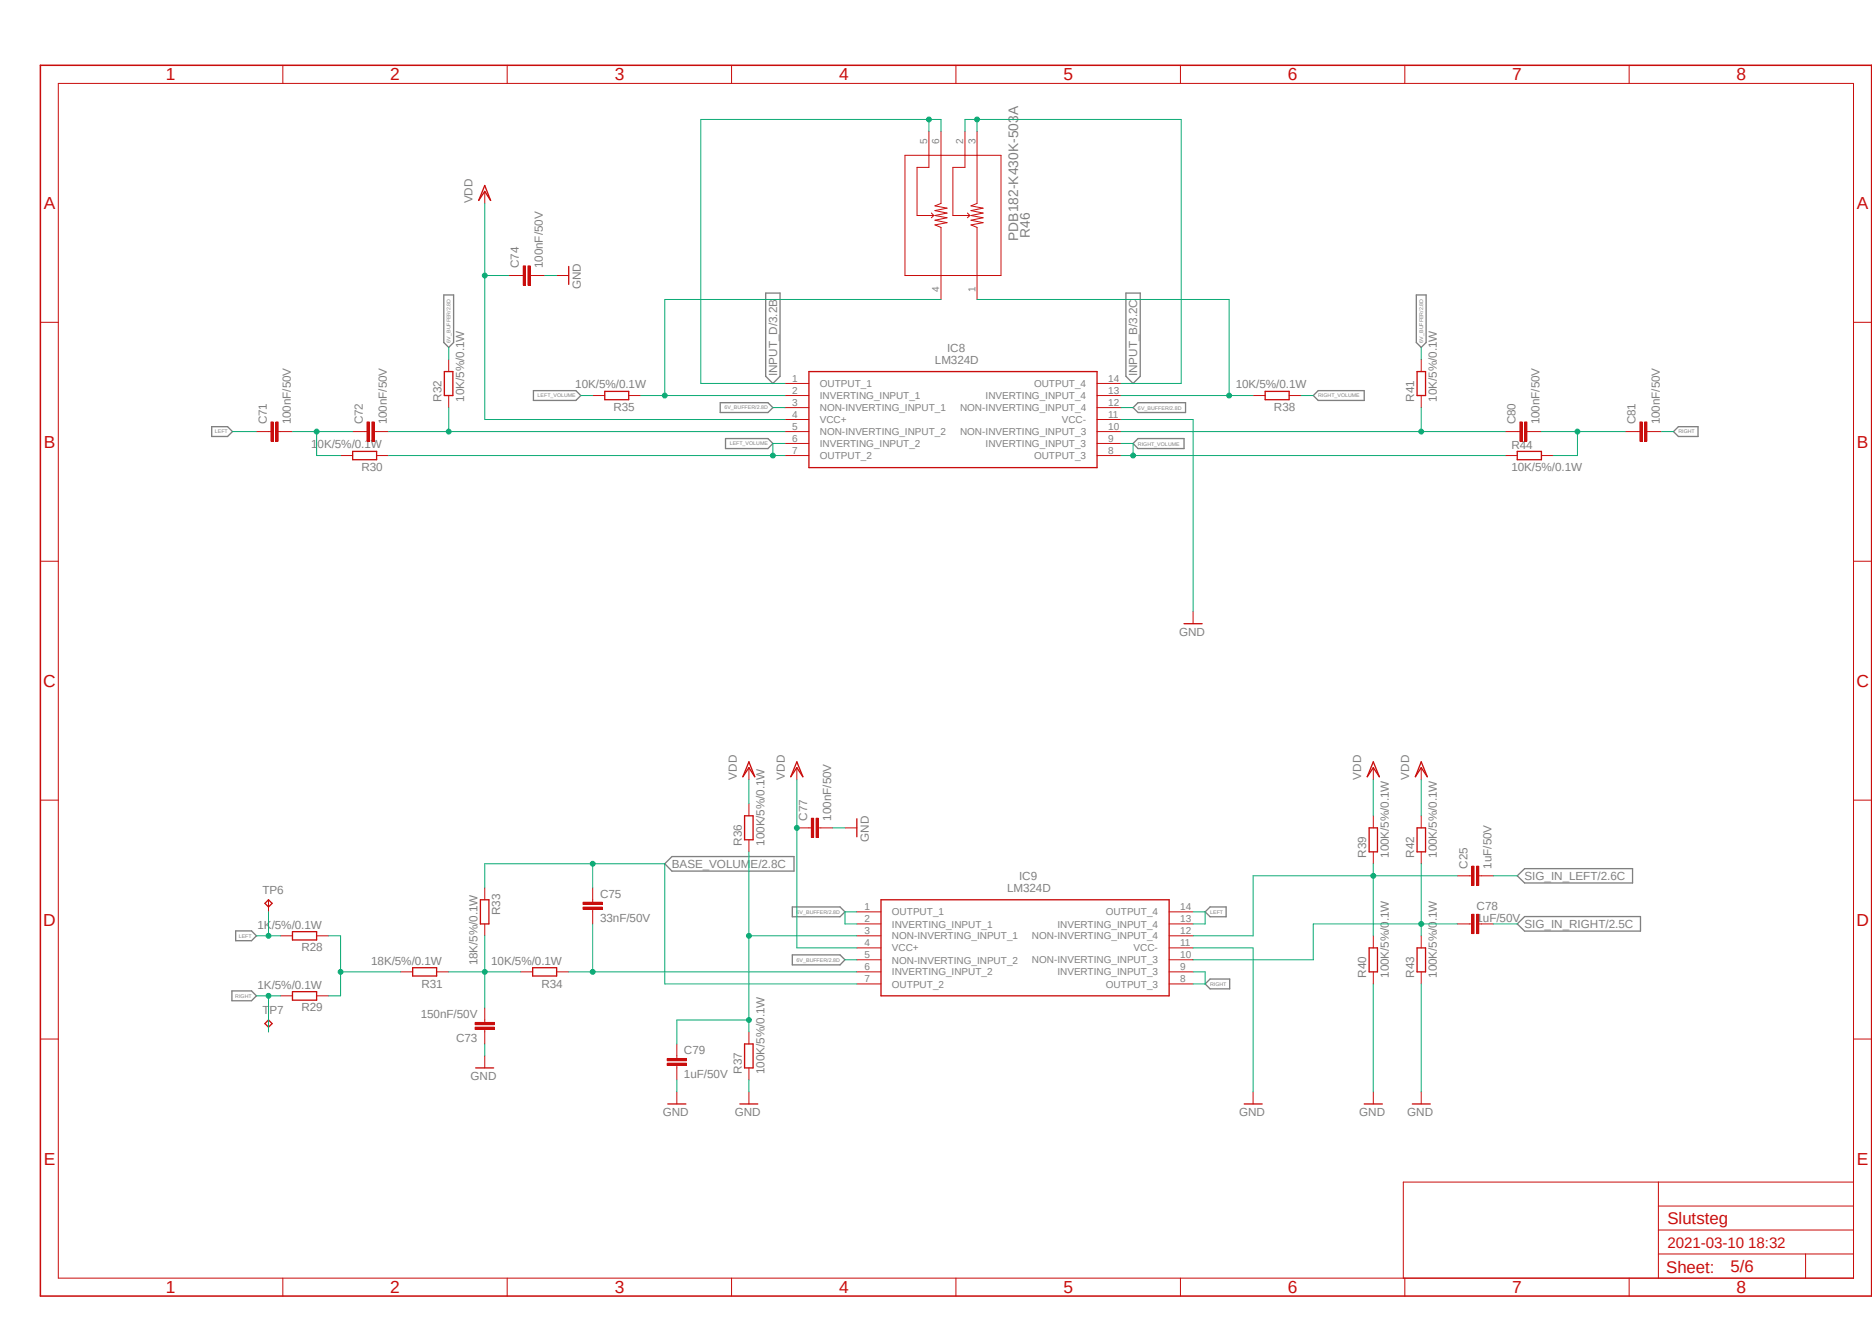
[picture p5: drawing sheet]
<svg xmlns="http://www.w3.org/2000/svg" width="420mm" height="297mm" viewBox="0 0 420 297" stroke-linecap="round" stroke-linejoin="round" font-family="sans-serif">
<path d="M8.5 14.3l411.5 276.9M420 14.5l-411.5 276.8" fill="none" stroke="#fff" stroke-width=".22"/>
<g fill="none" stroke="#808080" stroke-width=".3">
<path d="M99.6 66.2h2.2v10.6l-1.1 1.1-1.1-1.1zM171.8 65.7h3.2v18.7l-1.6 1.6-1.6-1.6zM252.6 65.7h3.2v18.7l-1.6 1.6-1.6-1.6zM317.8 66.2h2.2v10.6l-1.1 1.1-1.1-1.1zM47.5 95.7h3.6l1.1 1.1-1.1 1.1h-3.6zM119.7 87.6h9.5l1.1 1.1-1.1 1.1h-9.5zM161.6 90.3h10.7l1.1 1.1-1.1 1.1h-10.7zM162.8 98.4h9.5l1.1 1.1-1.1 1.1h-9.5zM254.2 91.4l1.1-1.1h10.7v2.2h-10.7zM254.2 99.5l1.1-1.1h10.3v2.2h-10.3zM294.6 88.7l1.1-1.1h10.4v2.2h-10.4zM376.6 95.7h4.4v2.2h-4.4l-1.1-1.1z"/>
<path d="M149.1 193.8l1.6-1.6h27.4v3.2h-27.4zM340.4 196.5l1.7-1.6h24.2v3.2h-24.2zM52.9 208.8h3.5l1.1 1.1-1.1 1.1h-3.5zM177.8 203.5h10.7l1.1 1.1-1.1 1.1h-10.7zM177.8 214.2h10.7l1.1 1.1-1.1 1.2h-10.7zM270.4 204.6l1.1-1.1h3.6v2.2h-3.6zM340.4 207.3l1.7-1.7h25.9v3.3h-25.9zM52 222.3h4.4l1.1 1.1-1.1 1.1h-4.4zM270.4 220.7l1.1-1.1h4.4v2.2h-4.4z"/>
</g>
<path d="M307.2 185.7h1.8v5.4h-1.8z" fill="none" stroke="#c90d0c" stroke-width=".3"/>
<path d="M308.1 183v2.7M308.1 191.1v2.7M108.8 228.8v.5M108.8 230.9v.6" fill="none" stroke="#c90d0c" stroke-width=".22"/>
<path d="M106.6 229.4h4.3v.5h-4.3z" fill-rule="evenodd" fill="#c90d0c"/>
<path d="M106.6 229.4h4.3v.5h-4.3z" fill="none" stroke="#c90d0c" stroke-width=".22"/>
<path d="M106.6 230.4h4.3v.5h-4.3z" fill-rule="evenodd" fill="#c90d0c"/>
<g fill="none" stroke="#c90d0c" stroke-width=".22">
<path d="M168 172.2v2.7M178.8 172.2v2.7M308.1 172.2v2.7M318.9 172.2v2.7M108.8 199.2v2.6M168 180.3v2.7M168 188.4v2.7M318.9 183v2.7M318.9 191.1v2.7M62.9 209.9h2.7M71 209.9h2.7M89.9 218h2.7"/>
<path d="M98 218h2.7M108.8 207.3v2.6M116.8 218h2.7M124.9 218h2.7M133 201.8v.6M133 204v.6M192.2 204.6h5.5M192.2 207.3h5.5M192.2 209.9h5.5M192.2 212.6h5.5M192.2 215.3h5.5M192.2 218h5.5"/>
<path d="M262.3 204.6h5.4M262.3 207.3h5.4M262.3 209.9h5.4M262.3 212.6h5.4M262.3 215.3h5.4M262.3 218h5.4M308.1 209.9v2.7M308.1 218v2.7M318.9 209.9v2.7M318.9 218v2.7M62.9 223.4h2.7M71 223.4h2.7"/>
<path d="M106.6 230.4h4.3v.5h-4.3zM108.8 226.1v2.7M108.8 231.5v2.7M168 231.5v2.7M168 239.6v2.7M192.2 220.7h5.5M262.3 220.7h5.4M151.8 244.9v2.7M168 244.9v2.7M281.1 244.9v2.7M308.1 244.9v2.7M318.9 244.9v2.7"/>
</g>
<g fill="none" stroke="#c90d0c" stroke-width=".3">
<path d="M168 170.9l1.3 3.3-1.3-2-1.3 2zM178.8 170.9l1.3 3.3-1.3-2-1.4 2zM308.1 170.9l1.4 3.3-1.4-2-1.4 2zM318.9 170.9l1.3 3.3-1.3-2-1.4 2zM167 183h2v5.4h-2zM317.9 185.7h1.9v5.4h-1.9zM65.6 209h5.4v1.9h-5.4zM92.6 217.1h5.4v1.8h-5.4zM107.8 201.8h1.9v5.5h-1.9zM119.5 217.1h5.4v1.8h-5.4zM197.7 201.8h64.6v21.6h-64.6zM307.2 212.6h1.8v5.4h-1.8z"/>
<path d="M317.9 212.6h1.9v5.4h-1.9zM65.6 222.5h5.4v1.9h-5.4zM167 234.2h2v5.4h-2zM149.8 247.6h4.1M166 247.6h4M279.1 247.6h4.1M306.1 247.6h4M316.9 247.6h4"/>
</g>
<path d="M130.8 203.5h4.3v.5h-4.3z" fill-rule="evenodd" fill="#c90d0c"/>
<path d="M130.8 203.5h4.3v.5h-4.3z" fill="none" stroke="#c90d0c" stroke-width=".22"/>
<path d="M130.8 202.4h4.3v.5h-4.3z" fill-rule="evenodd" fill="#c90d0c"/>
<g fill="none" stroke="#c90d0c" stroke-width=".22">
<path d="M108.8 42.9v2.7M60.2 96.8h.6M62.4 96.8h.5M176.1 86h5.4M176.1 88.7h5.4M176.1 91.4h5.4M176.1 94.1h5.4M176.1 96.8h5.4M176.1 99.5h5.4M246.1 86h5.4M246.1 88.7h5.4M246.1 91.4h5.4"/>
<path d="M246.1 94.1h5.4M246.1 96.8h5.4M246.1 99.5h5.4M176.1 102.2h5.4M246.1 102.2h5.4M267.7 137.2v2.7M133 199.2v2.6M130.8 202.4h4.3v.5h-4.3zM133 204.6v2.7M108.8 236.9v2.7"/>
</g>
<path d="M108.8 41.6l1.3 3.4-1.3-2.1-1.4 2.1zM181.5 83.4h64.6v21.5h-64.6zM265.6 139.9h4.1M106.7 239.6h4" fill="none" stroke="#c90d0c" stroke-width=".3"/>
<path d="M61.9 94.7h.5v4.3h-.5z" fill-rule="evenodd" fill="#c90d0c"/>
<path d="M61.9 94.7h.5v4.3h-.5z" fill="none" stroke="#c90d0c" stroke-width=".22"/>
<path d="M60.8 94.7h.5v4.3h-.5z" fill-rule="evenodd" fill="#c90d0c"/>
<path d="M57.5 96.8h2.7M60.8 94.7h.5v4.3h-.5zM62.9 96.8h2.7M81.8 96.8h.5M83.9 96.8h.6" fill="none" stroke="#c90d0c" stroke-width=".22"/>
<path d="M83.4 94.7h.5v4.3h-.5z" fill-rule="evenodd" fill="#c90d0c"/>
<path d="M83.4 94.7h.5v4.3h-.5z" fill="none" stroke="#c90d0c" stroke-width=".22"/>
<path d="M82.3 94.7h.5v4.3h-.5z" fill-rule="evenodd" fill="#c90d0c"/>
<path d="M79.1 96.8h2.7M82.3 94.7h.5v4.3h-.5zM84.5 96.8h2.7M100.7 80.6v2.8M100.7 88.7v2.7M133 88.7h2.7M141.1 88.7h2.7M367.4 96.8h.5M369.5 96.8h.5M76.4 102.2h2.7M84.5 102.2h2.7" fill="none" stroke="#c90d0c" stroke-width=".22"/>
<path d="M99.7 83.4h1.9v5.3h-1.9zM135.7 87.8h5.4v1.9h-5.4zM79.1 101.3h5.4v1.8h-5.4z" fill="none" stroke="#c90d0c" stroke-width=".3"/>
<path d="M369 94.7h.5v4.3h-.5z" fill-rule="evenodd" fill="#c90d0c"/>
<path d="M369 94.7h.5v4.3h-.5z" fill="none" stroke="#c90d0c" stroke-width=".22"/>
<path d="M367.9 94.7h.5v4.3h-.5z" fill-rule="evenodd" fill="#c90d0c"/>
<path d="M340.4 96.8h.6M342.6 96.8h.5M364.7 96.8h2.7M367.9 94.7h.5v4.3h-.5zM370 96.8h2.7" fill="none" stroke="#c90d0c" stroke-width=".22"/>
<path d="M342.1 94.7h.5v4.3h-.5z" fill-rule="evenodd" fill="#c90d0c"/>
<path d="M342.1 94.7h.5v4.3h-.5z" fill="none" stroke="#c90d0c" stroke-width=".22"/>
<path d="M341 94.7h.5v4.3h-.5z" fill-rule="evenodd" fill="#c90d0c"/>
<g fill="none" stroke="#c90d0c" stroke-width=".22">
<path d="M13.1 18.7h402.7v268h-402.7zM63.5 14.6v4.1M113.8 14.6v4.1M164.1 14.6v4.1M214.5 14.6v4.1M264.8 14.6v4.1M315.2 14.6v4.1M365.5 14.6v4.1M9.1 72.3h4M415.8 72.3h4.1M281.1 88.7h2.7M289.2 88.7h2.7"/>
<path d="M318.9 80.6v2.8M318.9 88.7v2.7M337.7 96.8h2.7M341 94.7h.5v4.3h-.5zM343.1 96.8h2.7M337.7 102.2h2.7M345.8 102.2h2.7M9.1 125.9h4M415.8 125.9h4.1M9.1 179.5h4M415.8 179.5h4.1M181.5 185.7h.5"/>
<path d="M183.6 185.7h.5M9.1 233.1h4M415.8 233.1h4.1M372.1 265.2v21.5M372.1 275.9h43.7M372.1 270.6h43.7M415.8 265.2h-101v21.5M63.5 286.7v4M113.8 286.7v4M164.1 286.7v4M214.5 286.7v4M264.8 286.7v4"/>
<path d="M315.2 286.7v4M365.5 286.7v4M372.1 281.3h43.7M405.1 281.3v5.4"/>
</g>
<path d="M283.8 87.8h5.4v1.9h-5.4zM317.9 83.4h1.9v5.3h-1.9zM340.4 101.3h5.4v1.8h-5.4z" fill="none" stroke="#c90d0c" stroke-width=".3"/>
<path d="M9.1 14.6h410.8v276.1h-410.8z" fill="none" stroke="#c90d0c" stroke-width=".34"/>
<path d="M183.1 183.6h.5v4.3h-.5z" fill-rule="evenodd" fill="#c90d0c"/>
<path d="M183.1 183.6h.5v4.3h-.5z" fill="none" stroke="#c90d0c" stroke-width=".22"/>
<path d="M182 183.6h.5v4.3h-.5z" fill-rule="evenodd" fill="#c90d0c"/>
<path d="M116.8 61.8h.5M119 61.8h.5M178.8 185.7h2.7M182 183.6h.5v4.3h-.5zM184.1 185.7h2.8M189.6 185.7h2.6" fill="none" stroke="#c90d0c" stroke-width=".22"/>
<path d="M192.2 183.7v4" fill="none" stroke="#c90d0c" stroke-width=".3"/>
<path d="M118.4 59.6h.6v4.4h-.6z" fill-rule="evenodd" fill="#c90d0c"/>
<path d="M118.4 59.6h.6v4.4h-.6z" fill="none" stroke="#c90d0c" stroke-width=".22"/>
<path d="M117.4 59.6h.5v4.4h-.5z" fill-rule="evenodd" fill="#c90d0c"/>
<path d="M117.4 59.6h.5v4.4h-.5zM114.1 61.8h2.7M119.5 61.8h2.7M124.9 61.8h2.7M329.6 196.5h.6M331.8 196.5h.6" fill="none" stroke="#c90d0c" stroke-width=".22"/>
<path d="M127.6 59.8v4" fill="none" stroke="#c90d0c" stroke-width=".3"/>
<path d="M331.3 194.3h.5v4.3h-.5z" fill-rule="evenodd" fill="#c90d0c"/>
<path d="M331.3 194.3h.5v4.3h-.5z" fill="none" stroke="#c90d0c" stroke-width=".22"/>
<path d="M330.2 194.3h.5v4.3h-.5z" fill-rule="evenodd" fill="#c90d0c"/>
<path d="M326.9 196.5h2.7M330.2 194.3h.5v4.3h-.5zM332.4 196.5h2.6M329.6 207.3h.6M331.8 207.3h.6" fill="none" stroke="#c90d0c" stroke-width=".22"/>
<path d="M331.3 205.1h.5v4.3h-.5z" fill-rule="evenodd" fill="#c90d0c"/>
<path d="M331.3 205.1h.5v4.3h-.5z" fill="none" stroke="#c90d0c" stroke-width=".22"/>
<path d="M330.2 205.1h.5v4.3h-.5z" fill-rule="evenodd" fill="#c90d0c"/>
<path d="M326.9 207.3h2.7M330.2 205.1h.5v4.3h-.5zM332.4 207.3h2.6M151.8 236.9v.5M151.8 239v.6" fill="none" stroke="#c90d0c" stroke-width=".22"/>
<path d="M149.7 238.5h4.3v.5h-4.3z" fill-rule="evenodd" fill="#c90d0c"/>
<path d="M149.7 238.5h4.3v.5h-4.3z" fill="none" stroke="#c90d0c" stroke-width=".22"/>
<path d="M149.7 237.4h4.3v.6h-4.3z" fill-rule="evenodd" fill="#c90d0c"/>
<g fill="none" stroke="#c90d0c" stroke-width=".22">
<path d="M203 34.8h21.6v27h-21.6zM208.4 29.5v8h-2.7v10.8h3.8M211.1 29.5v16.1l-1.3 .6 2.7 .5-2.7 .5 2.7 .6-2.7 .5 2.7 .6-2.7 .5 2.7 .6-2.7 .5 1.3 .5v16.2M216.5 29.5v8h-2.7v10.8h3.8M219.2 29.5v16.1l-1.4 .6 2.8 .5-2.8 .5 2.8 .6-2.8 .5 2.8 .6-2.8 .5 2.8 .6-2.8 .5 1.4 .5v16.2M209 47.8l.5 .5M209.5 48.3l-.5 .6M217 47.8l.6 .5M217.6 48.3l-.6 .6M60.2 201.8v2.8M60.2 228.8v2.7M149.7 237.4h4.3v.6h-4.3z"/>
<path d="M151.8 234.2v2.7M151.8 239.6v2.7"/>
</g>
<path d="M59.4 202.6l.8-.8 .8 .8-.8 .9zM60.2 228.8l.8 .8-.8 .8-.8-.8z" fill="none" stroke="#c90d0c" stroke-width=".3"/>
<path d="M122.2 61.8h2.7M251.5 94.1h16.2v43.1M186.9 185.7h2.7M308.1 193.8v16.1M308.1 196.5h18.8M267.7 212.6h13.4v32.3M108.8 234.2v2.7M308.1 220.7v24.2M318.9 220.7v24.2M151.8 242.3v2.6M168 242.3v2.6" fill="none" stroke="#0dab76" stroke-width=".22"/>
<circle cx="308.1" cy="196.5" r=".55" fill="#0dab76"/>
<g fill="none" stroke="#0dab76" stroke-width=".22">
<path d="M308.1 196.5h-27v13.4h-13.4M318.9 193.8v16.1M318.9 207.3h8"/>
<circle cx="308.1" cy="196.5" r=".55"/>
</g>
<circle cx="318.9" cy="207.3" r=".55" fill="#0dab76"/>
<g fill="none" stroke="#0dab76" stroke-width=".22">
<path d="M178.8 174.9v37.7h13.4M308.1 174.9v8.1M318.9 174.9v8.1M335 196.5h5.4M318.9 207.3h-24.3v8h-26.9M335 207.3h5.4"/>
<circle cx="318.9" cy="207.3" r=".55"/>
</g>
<circle cx="178.8" cy="185.7" r=".55" fill="#0dab76"/>
<g fill="none" stroke="#0dab76" stroke-width=".22">
<path d="M108.8 45.6v48.5h67.3M108.8 61.8h5.3M168 174.9v5.4"/>
<circle cx="178.8" cy="185.7" r=".55"/>
</g>
<circle cx="108.8" cy="61.8" r=".55" fill="#0dab76"/>
<g fill="none" stroke="#0dab76" stroke-width=".22">
<path d="M267.7 218h2.7v2.7h-2.7M57.5 223.4h5.4M60.2 223.4v8.1"/>
<circle cx="108.8" cy="61.8" r=".55"/>
</g>
<circle cx="60.2" cy="223.4" r=".55" fill="#0dab76"/>
<g fill="none" stroke="#0dab76" stroke-width=".22">
<path d="M372.7 96.8h2.8M57.5 209.9h5.4M60.2 204.6v5.3M267.7 204.6h2.7v2.7h-2.7"/>
<circle cx="60.2" cy="223.4" r=".55"/>
</g>
<circle cx="60.2" cy="209.9" r=".55" fill="#0dab76"/>
<g fill="none" stroke="#0dab76" stroke-width=".22">
<path d="M52.2 96.8h5.3M168 191.1v40.4M168 228.8h-16.2v5.4"/>
<circle cx="60.2" cy="209.9" r=".55"/>
</g>
<circle cx="168" cy="228.8" r=".55" fill="#0dab76"/>
<g fill="none" stroke="#0dab76" stroke-width=".22">
<path d="M168 209.9h24.2"/>
<circle cx="168" cy="228.8" r=".55"/>
</g>
<circle cx="168" cy="209.9" r=".55" fill="#0dab76"/>
<g fill="none" stroke="#0dab76" stroke-width=".22">
<path d="M100.7 77.9v2.7M318.9 77.9v2.7M173.4 91.4h2.7M251.5 91.4h2.7M73.7 209.9h2.7v13.5h-2.7M76.4 218h13.5M189.6 215.3h2.6M192.2 204.6h-2.6v2.7h2.6"/>
<circle cx="168" cy="209.9" r=".55"/>
</g>
<circle cx="76.4" cy="218" r=".55" fill="#0dab76"/>
<g fill="none" stroke="#0dab76" stroke-width=".22">
<path d="M100.7 218h16.1M108.8 209.9v8.1"/>
<circle cx="76.4" cy="218" r=".55"/>
</g>
<circle cx="108.8" cy="218" r=".55" fill="#0dab76"/>
<g fill="none" stroke="#0dab76" stroke-width=".22">
<path d="M108.8 218v8.1M127.6 218h64.6M133 207.3v10.7"/>
<circle cx="108.8" cy="218" r=".55"/>
</g>
<circle cx="133" cy="218" r=".55" fill="#0dab76"/>
<g fill="none" stroke="#0dab76" stroke-width=".22">
<path d="M65.6 96.8h13.5M71 96.8v5.4h5.4"/>
<circle cx="133" cy="218" r=".55"/>
</g>
<circle cx="71" cy="96.8" r=".55" fill="#0dab76"/>
<g fill="none" stroke="#0dab76" stroke-width=".22">
<path d="M87.2 96.8h88.9M100.7 91.4v5.4"/>
<circle cx="71" cy="96.8" r=".55"/>
</g>
<circle cx="100.7" cy="96.8" r=".55" fill="#0dab76"/>
<g fill="none" stroke="#0dab76" stroke-width=".22">
<path d="M176.1 99.5h-2.7v2.7M87.2 102.2h88.9"/>
<circle cx="100.7" cy="96.8" r=".55"/>
</g>
<circle cx="173.4" cy="102.2" r=".55" fill="#0dab76"/>
<g fill="none" stroke="#0dab76" stroke-width=".22">
<path d="M149.1 67.2v21.5M130.3 88.7h2.7M143.8 88.7h32.3"/>
<circle cx="173.4" cy="102.2" r=".55"/>
</g>
<circle cx="149.1" cy="88.7" r=".55" fill="#0dab76"/>
<g fill="none" stroke="#0dab76" stroke-width=".22">
<path d="M208.4 26.8v2.7M211.1 29.5v-2.7h-53.9v59.2h18.9M149.1 67.2h62"/>
<circle cx="149.1" cy="88.7" r=".55"/>
</g>
<circle cx="208.4" cy="26.8" r=".55" fill="#0dab76"/>
<g fill="none" stroke="#0dab76" stroke-width=".22">
<path d="M251.5 96.8h86.2M318.9 91.4v5.4"/>
<circle cx="208.4" cy="26.8" r=".55"/>
</g>
<circle cx="318.9" cy="96.8" r=".55" fill="#0dab76"/>
<g fill="none" stroke="#0dab76" stroke-width=".22">
<path d="M345.8 96.8h18.9M353.9 96.8v5.4h-5.4"/>
<circle cx="318.9" cy="96.8" r=".55"/>
</g>
<circle cx="353.9" cy="96.8" r=".55" fill="#0dab76"/>
<g fill="none" stroke="#0dab76" stroke-width=".22">
<path d="M251.5 99.5h2.7v2.7M291.9 88.7h2.7M251.5 102.2h86.2"/>
<circle cx="353.9" cy="96.8" r=".55"/>
</g>
<circle cx="254.2" cy="102.2" r=".55" fill="#0dab76"/>
<g fill="none" stroke="#0dab76" stroke-width=".22">
<path d="M251.5 88.7h29.6"/>
<circle cx="254.2" cy="102.2" r=".55"/>
</g>
<circle cx="275.8" cy="88.7" r=".55" fill="#0dab76"/>
<g fill="none" stroke="#0dab76" stroke-width=".22">
<path d="M216.5 29.5v-2.7h48.5v59.2h-13.5M219.2 26.8v2.7M219.2 67.2h56.6v21.5"/>
<circle cx="275.8" cy="88.7" r=".55"/>
</g>
<circle cx="219.2" cy="26.8" r=".55" fill="#0dab76"/>
<g fill="none" stroke="#0dab76" stroke-width=".22">
<path d="M108.8 199.2v-5.4h40.3v26.9h43.1M133 193.8v5.4"/>
<circle cx="219.2" cy="26.8" r=".55"/>
</g>
<circle cx="133" cy="193.8" r=".55" fill="#0dab76"/>
<circle cx="133" cy="193.8" r=".55" fill="none" stroke="#0dab76" stroke-width=".22"/>
<g font-size="3.9" fill="#c90d0c">
<text x="37.2" y="18">1</text>
<text x="87.5" y="18">2</text>
<text x="137.9" y="18">3</text>
<text x="188.3" y="18">4</text>
<text x="238.6" y="18">5</text>
<text x="288.9" y="18">6</text>
<text x="339.3" y="18">7</text>
<text x="389.6" y="18">8</text>
<text x="9.8" y="46.9">A</text>
<text x="416.6" y="46.9">A</text>
<text x="9.8" y="100.5">B</text>
<text x="416.6" y="100.5">B</text>
<text x="9.7" y="154.1">C</text>
<text x="416.5" y="154.1">C</text>
<text x="9.7" y="207.6">D</text>
<text x="416.5" y="207.6">D</text>
<text x="9.8" y="261.3">E</text>
<text x="416.6" y="261.3">E</text>
<text x="37.2" y="290.1">1</text>
<text x="87.5" y="290.1">2</text>
<text x="137.9" y="290.1">3</text>
<text x="188.3" y="290.1">4</text>
<text x="238.6" y="290.1">5</text>
<text x="288.9" y="290.1">6</text>
<text x="339.3" y="290.1">7</text>
<text x="389.6" y="290.1">8</text>
</g>
<g font-size="3.8" fill="#c90d0c">
<text x="374.1" y="274.6">Slutsteg</text>
<text x="373.8" y="285.5">Sheet:</text>
<text x="388.2" y="285.4">5/6</text>
</g>
<text font-size="3.4" fill="#c90d0c" x="374.1" y="280">2021-03-10 18:32</text>
<g font-size="3.1" fill="#808080">
<text x="231.1" y="53.3" transform="rotate(-90 231.1 53.3)">R46</text>
<text x="228.4" y="54" transform="rotate(-90 228.4 54)">PDB182-K430K-503A</text>
</g>
<g font-size="2.6" fill="#808080">
<text x="106" y="45.6" transform="rotate(-90 106 45.6)">VDD</text>
<text x="116.4" y="60.2" transform="rotate(-90 116.4 60.2)">C74</text>
<text x="121.8" y="60.2" transform="rotate(-90 121.8 60.2)">100nF/50V</text>
<text x="130.3" y="64.9" transform="rotate(-90 130.3 64.9)">GND</text>
<text x="209.8" y="81.6">LM324D</text>
<text x="212.5" y="78.9">IC8</text>
<text x="129.1" y="87.1">10K/5%/0.1W</text>
<text x="174.3" y="84.4" transform="rotate(-90 174.3 84.4)">INPUT_D/3.2B</text>
<text x="255.1" y="84.4" transform="rotate(-90 255.1 84.4)">INPUT_B/3.2C</text>
<text x="277.2" y="87.1">10K/5%/0.1W</text>
<text x="59.9" y="95.2" transform="rotate(-90 59.9 95.2)">C71</text>
<text x="65.2" y="95.2" transform="rotate(-90 65.2 95.2)">100nF/50V</text>
<text x="81.4" y="95.2" transform="rotate(-90 81.4 95.2)">C72</text>
<text x="86.8" y="95.2" transform="rotate(-90 86.8 95.2)">100nF/50V</text>
<text x="99.1" y="90.1" transform="rotate(-90 99.1 90.1)">R32</text>
<text x="104.1" y="90.1" transform="rotate(-90 104.1 90.1)">10K/5%/0.1W</text>
<text x="137.6" y="92.2">R35</text>
<text x="285.8" y="92.2">R38</text>
<text x="317.3" y="90.1" transform="rotate(-90 317.3 90.1)">R41</text>
<text x="322.4" y="90.1" transform="rotate(-90 322.4 90.1)">10K/5%/0.1W</text>
<text x="340" y="95.2" transform="rotate(-90 340 95.2)">C80</text>
<text x="345.4" y="95.2" transform="rotate(-90 345.4 95.2)">100nF/50V</text>
<text x="366.9" y="95.2" transform="rotate(-90 366.9 95.2)">C81</text>
<text x="372.4" y="95.2" transform="rotate(-90 372.4 95.2)">100nF/50V</text>
<text x="69.8" y="100.6">10K/5%/0.1W</text>
<text x="339.1" y="100.6">R44</text>
<text x="81.1" y="105.7">R30</text>
<text x="339.1" y="105.7">10K/5%/0.1W</text>
<text x="264.5" y="142.6">GND</text>
<text x="165.3" y="174.9" transform="rotate(-90 165.3 174.9)">VDD</text>
<text x="176.1" y="174.9" transform="rotate(-90 176.1 174.9)">VDD</text>
<text x="305.4" y="174.9" transform="rotate(-90 305.4 174.9)">VDD</text>
<text x="316.2" y="174.9" transform="rotate(-90 316.2 174.9)">VDD</text>
<text x="181.1" y="184.1" transform="rotate(-90 181.1 184.1)">C77</text>
<text x="186.5" y="184.1" transform="rotate(-90 186.5 184.1)">100nF/50V</text>
<text x="166.4" y="189.7" transform="rotate(-90 166.4 189.7)">R36</text>
<text x="171.5" y="189.7" transform="rotate(-90 171.5 189.7)">100K/5%/0.1W</text>
<text x="194.9" y="188.8" transform="rotate(-90 194.9 188.8)">GND</text>
<text x="150.7" y="194.7">BASE_VOLUME/2.8C</text>
<text x="228.6" y="197.4">IC9</text>
<text x="306.5" y="192.4" transform="rotate(-90 306.5 192.4)">R39</text>
<text x="311.6" y="192.4" transform="rotate(-90 311.6 192.4)">100K/5%/0.1W</text>
<text x="317.3" y="192.4" transform="rotate(-90 317.3 192.4)">R42</text>
<text x="322.4" y="192.4" transform="rotate(-90 322.4 192.4)">100K/5%/0.1W</text>
<text x="329.2" y="194.9" transform="rotate(-90 329.2 194.9)">C25</text>
<text x="334.6" y="194.9" transform="rotate(-90 334.6 194.9)">1uF/50V</text>
<text x="342" y="197.4">SIG_IN_LEFT/2.6C</text>
<text x="58.9" y="200.5">TP6</text>
<text x="134.6" y="201.5">C75</text>
<text x="225.9" y="200.1">LM324D</text>
<text x="57.8" y="208.4">1K/5%/0.1W</text>
<text x="112.2" y="205.3" transform="rotate(-90 112.2 205.3)">R33</text>
<text x="134.6" y="206.8">33nF/50V</text>
<text x="331.3" y="206.8">1uF/50V</text>
<text x="331.3" y="204.1">C78</text>
<text x="342" y="208.2">SIG_IN_RIGHT/2.5C</text>
<text x="67.6" y="213.4">R28</text>
<text x="57.8" y="221.8">1K/5%/0.1W</text>
<text x="83.3" y="216.4">18K/5%/0.1W</text>
<text x="94.5" y="221.5">R31</text>
<text x="107.1" y="216.6" transform="rotate(-90 107.1 216.6)">18K/5%/0.1W</text>
<text x="110.2" y="216.4">10K/5%/0.1W</text>
<text x="121.5" y="221.5">R34</text>
<text x="306.5" y="219.4" transform="rotate(-90 306.5 219.4)">R40</text>
<text x="311.6" y="219.4" transform="rotate(-90 311.6 219.4)">100K/5%/0.1W</text>
<text x="317.3" y="219.4" transform="rotate(-90 317.3 219.4)">R43</text>
<text x="322.4" y="219.4" transform="rotate(-90 322.4 219.4)">100K/5%/0.1W</text>
<text x="58.9" y="227.5">TP7</text>
<text x="67.6" y="226.9">R29</text>
<text x="94.4" y="228.4">150nF/50V</text>
<text x="102.3" y="233.8">C73</text>
<text x="153.5" y="236.5">C79</text>
<text x="105.6" y="242.3">GND</text>
<text x="153.5" y="241.8">1uF/50V</text>
<text x="166.4" y="240.9" transform="rotate(-90 166.4 240.9)">R37</text>
<text x="171.5" y="240.9" transform="rotate(-90 171.5 240.9)">100K/5%/0.1W</text>
<text x="148.7" y="250.4">GND</text>
<text x="164.8" y="250.4">GND</text>
<text x="278" y="250.4">GND</text>
<text x="304.9" y="250.4">GND</text>
<text x="315.7" y="250.4">GND</text>
</g>
<g font-size="2.2" fill="#808080">
<text x="208" y="32.4" transform="rotate(-90 208 32.4)">5</text>
<text x="210.7" y="32.4" transform="rotate(-90 210.7 32.4)">6</text>
<text x="216.1" y="32.4" transform="rotate(-90 216.1 32.4)">2</text>
<text x="218.8" y="32.4" transform="rotate(-90 218.8 32.4)">3</text>
<text x="210.7" y="65.5" transform="rotate(-90 210.7 65.5)">4</text>
<text x="218.8" y="65.5" transform="rotate(-90 218.8 65.5)">1</text>
<text x="177.8" y="85.6">1</text>
<text x="177.8" y="88.4">2</text>
<text x="183.9" y="86.8">OUTPUT_1</text>
<text x="183.9" y="89.5">INVERTING_INPUT_1</text>
<text x="221.1" y="89.5">INVERTING_INPUT_4</text>
<text x="232" y="86.8">OUTPUT_4</text>
<text x="248.6" y="85.6">14</text>
<text x="248.6" y="88.4">13</text>
<text x="177.8" y="91.1">3</text>
<text x="177.8" y="93.7">4</text>
<text x="183.9" y="92.2">NON-INVERTING_INPUT_1</text>
<text x="183.9" y="94.9">VCC+</text>
<text x="215.4" y="92.2">NON-INVERTING_INPUT_4</text>
<text x="238.2" y="94.9">VCC-</text>
<text x="248.6" y="91.1">12</text>
<text x="248.6" y="93.7">11</text>
<text x="177.8" y="96.4">5</text>
<text x="177.8" y="99.1">6</text>
<text x="177.8" y="101.8">7</text>
<text x="183.9" y="97.6">NON-INVERTING_INPUT_2</text>
<text x="183.9" y="100.3">INVERTING_INPUT_2</text>
<text x="215.4" y="97.6">NON-INVERTING_INPUT_3</text>
<text x="221.1" y="100.3">INVERTING_INPUT_3</text>
<text x="248.6" y="96.4">10</text>
<text x="248.6" y="99.1">9</text>
<text x="248.6" y="101.8">8</text>
<text x="183.9" y="103">OUTPUT_2</text>
<text x="232" y="103">OUTPUT_3</text>
<text x="193.9" y="204.2">1</text>
<text x="193.9" y="206.9">2</text>
<text x="193.9" y="209.6">3</text>
<text x="200.1" y="205.4">OUTPUT_1</text>
<text x="200.1" y="208.1">INVERTING_INPUT_1</text>
<text x="237.2" y="208.1">INVERTING_INPUT_4</text>
<text x="248.1" y="205.4">OUTPUT_4</text>
<text x="264.8" y="204.2">14</text>
<text x="264.8" y="206.9">13</text>
<text x="264.8" y="209.6">12</text>
<text x="193.9" y="212.3">4</text>
<text x="193.9" y="215">5</text>
<text x="200.1" y="210.7">NON-INVERTING_INPUT_1</text>
<text x="200.1" y="213.4">VCC+</text>
<text x="231.5" y="210.7">NON-INVERTING_INPUT_4</text>
<text x="254.3" y="213.4">VCC-</text>
<text x="264.8" y="212.3">11</text>
<text x="264.8" y="215">10</text>
<text x="193.9" y="217.6">6</text>
<text x="193.9" y="220.3">7</text>
<text x="200.1" y="216.2">NON-INVERTING_INPUT_2</text>
<text x="200.1" y="218.8">INVERTING_INPUT_2</text>
<text x="200.1" y="221.5">OUTPUT_2</text>
<text x="231.5" y="216.1">NON-INVERTING_INPUT_3</text>
<text x="237.2" y="218.8">INVERTING_INPUT_3</text>
<text x="248.1" y="221.5">OUTPUT_3</text>
<text x="264.8" y="217.6">9</text>
<text x="264.8" y="220.3">8</text>
</g>
<g font-size="1.2" fill="#808080">
<text x="101.1" y="76.8" transform="rotate(-90 101.1 76.8)">6V_BUFFER/2.8D</text>
<text x="319.3" y="76.8" transform="rotate(-90 319.3 76.8)">6V_BUFFER/2.8D</text>
<text x="120.6" y="89.2">LEFT_VOLUME</text>
<text x="295.7" y="89.2">RIGHT_VOLUME</text>
<text x="162.5" y="91.8">6V_BUFFER/2.8D</text>
<text x="255.3" y="91.9">6V_BUFFER/2.8D</text>
<text x="48.2" y="97.2">LEFT</text>
<text x="163.7" y="99.9">LEFT_VOLUME</text>
<text x="255.3" y="99.9">RIGHT_VOLUME</text>
<text x="376.6" y="97.2">RIGHT</text>
<text x="178.7" y="205">6V_BUFFER/2.8D</text>
<text x="271.5" y="205">LEFT</text>
<text x="53.6" y="210.4">LEFT</text>
<text x="178.7" y="215.7">6V_BUFFER/2.8D</text>
<text x="271.5" y="221.1">RIGHT</text>
<text x="52.8" y="223.8">RIGHT</text>
</g>
</svg>
